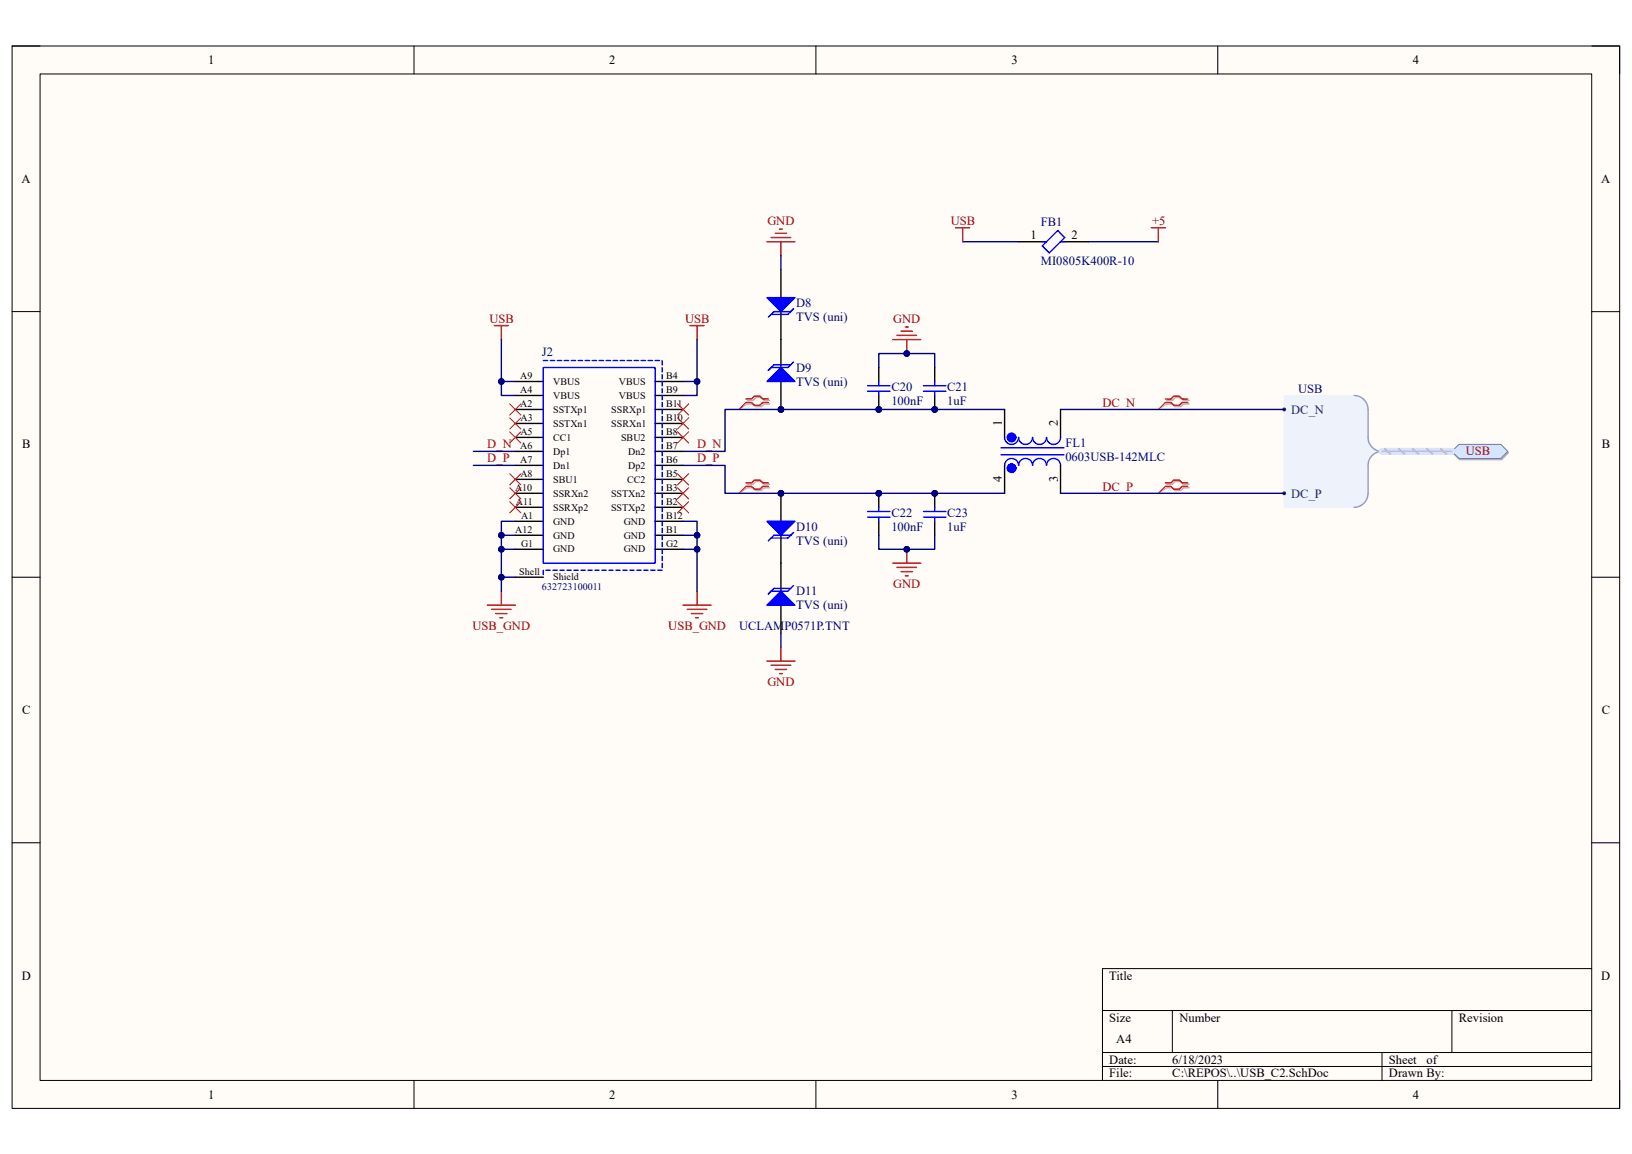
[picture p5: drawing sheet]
<svg xmlns="http://www.w3.org/2000/svg" width="297mm" height="210mm" viewBox="0 0 297 210" stroke-linecap="round" stroke-linejoin="round" font-family="sans-serif">
<path d="M2.2 8.4h292.6v193.3h-292.6z" fill-rule="evenodd" fill="#fffcf8"/>
<path d="M2.2 8.4h292.6v193.3h-292.6z" fill="none" stroke="#000" stroke-width=".18"/>
<path d="M7.3 13.5h282.4v183.1h-282.4z" fill-rule="evenodd" fill="#fffcf8"/>
<g fill="none" stroke="#000" stroke-width=".18">
<path d="M2.2 8.4h5.1M7.3 13.5h282.4v183.1h-282.4zM75.3 8.4v5.1M148.5 8.4v5.1M221.6 8.4v5.1M289.7 8.4h5.1v5.1M2.2 56.7h5.1M289.7 56.7h5.1M2.2 105h5.1M289.7 105.1h5.1M2.2 153.4h5.1M289.7 153.4h5.1"/>
<path d="M289.7 176.3h-89.1v20.3M75.3 196.6v5.1M148.5 196.6v5.1M200.6 183.9h89.1M200.6 191.5h89.1M200.6 194.1h89.1M213.4 183.9v7.6M221.6 196.6v5.1M251.5 191.5v5.1M264.2 183.9v7.6M294.8 196.6v5.1"/>
</g>
<g fill="none" stroke="#000" stroke-width=".25">
<path d="M93.8 74.5h5.1M93.8 77.1h5.1M93.8 72h5.1M93.8 79.6h5.1M93.8 69.4h5.1M119.2 74.5h5.1M119.2 77.1h5.1M119.2 72h5.1M119.2 79.6h5.1M119.2 69.4h5.1M93.8 94.9h5.1M93.8 82.1h5.1"/>
<path d="M93.8 84.7h5.1M93.8 87.2h5.1M93.8 89.8h5.1M93.8 92.3h5.1M93.8 97.4h5.1M93.8 100h5.1M119.2 94.9h5.1M119.2 82.1h5.1M119.2 84.7h5.1M119.2 87.2h5.1M119.2 89.8h5.1M119.2 92.3h5.1"/>
<path d="M119.2 97.4h5.1M119.2 100h5.1M93.8 105h5.1"/>
</g>
<g fill="none" stroke="#00f" stroke-width=".25">
<path d="M98.9 66.9h20.3v35.6h-20.3zM98.9 65.6h.8M100.1 65.6h.8M101.4 65.6h.8M102.7 65.6h.8M104 65.6h.8M105.2 65.6h.8M106.5 65.6h.8M107.8 65.6h.8M109.1 65.6h.7M110.3 65.6h.8M111.6 65.6h.8"/>
<path d="M112.9 65.6h.8M114.1 65.6h.8M115.4 65.6h.8M116.7 65.6h.8M118 65.6h.8M119.2 65.6h.8M120.5 65.6v.8M120.5 66.9v.8M120.5 68.2v.8M120.5 69.4v.8M120.5 70.7v.8M120.5 72v.8"/>
<path d="M120.5 73.2v.8M120.5 74.5v.8M120.5 75.8v.8M120.5 77.1v.8M120.5 78.3v.8M120.5 79.6v.8M120.5 80.9v.8M120.5 82.1v.8M120.5 83.4v.8M120.5 84.7v.8M120.5 86v.8M120.5 87.2v.8"/>
<path d="M120.5 88.5v.8M120.5 89.8v.8M120.5 91.1v.7M120.5 92.3v.8M120.5 93.6v.8M120.5 94.9v.8M120.5 96.1v.8M120.5 97.4v.8M120.5 98.7v.8M120.5 100v.8M98.9 103.8v.8M99.4 103.8h.7"/>
<path d="M100.6 103.8h.8M101.9 103.8h.8M103.2 103.8h.8M104.4 103.8h.8M105.7 103.8h.8M107 103.8h.8M108.3 103.8h.8M109.5 103.8h.8M110.8 103.8h.8M112.1 103.8h.8M113.3 103.8h.8M114.6 103.8h.8"/>
<path d="M115.9 103.8h.8M117.2 103.8h.8M118.4 103.8h.8M119.7 103.8h.8M120.5 101.2v.8M120.5 102.5v.8"/>
</g>
<g fill="none" stroke="#800000" stroke-width=".25">
<path d="M90 59.3h2.5M91.2 59.3v2.5M125.6 59.3h2.5M126.9 59.3v2.5M139.6 44h5.1M140.3 43.2h3.6M141.1 42.5h2M141.9 41.7h.5M142.1 44v2.5M88.7 110.1h5.1M89.5 110.9h3.5M90.2 111.7h2.1"/>
<path d="M91 112.4h.5M91.2 107.6v2.5M124.3 110.1h5.1M125.1 110.9h3.5M125.8 111.7h2.1M126.6 112.4h.5M126.9 107.6v2.5M142.1 117.8v2.5M139.6 120.3h5.1M140.3 121.1h3.6M141.1 121.8h2M141.9 122.6h.5"/>
</g>
<path d="M136 72.9h1l.5-.5h1.1l.5 .5h1M136 73.5h1l.5 .5h1.1l.5-.5h1M136 88.1h1l.5-.5h1.1l.5 .5h1M136 88.8h1l.5 .5h1.1l.5-.5h1" fill="none" stroke="#d0a19e" stroke-width=".25"/>
<path d="M136 73.5l-1.5 1M136 88.8l-1.5 1" fill="none" stroke="#d0a19e" stroke-width=".18"/>
<path d="M135.8 72.6h1l.5-.5h1l.5 .5h1M135.8 73.2h1l.5 .6h1l.5-.6h1M135.8 87.9h1l.5-.5h1l.5 .5h1M135.8 88.5h1l.5 .5h1l.5-.5h1" fill="none" stroke="#f00" stroke-width=".25"/>
<g fill="none" stroke="#f00" stroke-width=".18">
<path d="M92.8 78.6l2 2M92.8 76l2 2.1M92.8 73.5l2 2M94.8 78.6l-2 2M94.8 76l-2 2.1M94.8 73.5l-2 2M123.3 73.5l2 2M123.3 76l2 2.1M123.3 78.6l2 2M125.3 73.5l-2 2M125.3 76l-2 2.1M125.3 78.6l-2 2"/>
<path d="M135.8 73.2l-1.3 1.3M92.8 91.3l2 2M92.8 88.8l2 2M92.8 86.2l2 2.1M94.8 91.3l-2 2M94.8 88.8l-2 2M94.8 86.2l-2 2.1M123.3 88.8l2 2M123.3 91.3l2 2M123.3 86.2l2 2.1M125.3 88.8l-2 2M125.3 91.3l-2 2"/>
<path d="M125.3 86.2l-2 2.1M135.8 88.5l-1.3 1.3"/>
</g>
<circle cx="159.9" cy="89.8" r=".51" fill="#000080"/>
<circle cx="159.9" cy="89.8" r=".51" fill="none" stroke="#000080" stroke-width=".18"/>
<path d="M159.9 89.8v2.5M159.9 94.9v2.5" fill="none" stroke="#000" stroke-width=".25"/>
<circle cx="159.9" cy="89.8" r=".51" fill="#000080"/>
<circle cx="159.9" cy="89.8" r=".51" fill="none" stroke="#000080" stroke-width=".18"/>
<path d="M157.9 93.1h4.1M157.9 94.1h4.1M159.9 92.3v.8M159.9 94.1v.8" fill="none" stroke="#00f" stroke-width=".25"/>
<circle cx="159.9" cy="74.5" r=".51" fill="#000080"/>
<circle cx="159.9" cy="74.5" r=".51" fill="none" stroke="#000080" stroke-width=".18"/>
<path d="M159.9 72v2.5" fill="none" stroke="#000" stroke-width=".25"/>
<circle cx="159.9" cy="74.5" r=".51" fill="#000080"/>
<circle cx="159.9" cy="74.5" r=".51" fill="none" stroke="#000080" stroke-width=".18"/>
<path d="M159.9 66.9v2.5" fill="none" stroke="#000" stroke-width=".25"/>
<path d="M157.9 70.2h4.1M157.9 71.2h4.1M159.9 69.4v.8M159.9 71.2v.8" fill="none" stroke="#00f" stroke-width=".25"/>
<circle cx="170.1" cy="74.5" r=".51" fill="#000080"/>
<circle cx="170.1" cy="74.5" r=".51" fill="none" stroke="#000080" stroke-width=".18"/>
<path d="M170.1 72v2.5" fill="none" stroke="#000" stroke-width=".25"/>
<circle cx="170.1" cy="74.5" r=".51" fill="#000080"/>
<circle cx="170.1" cy="74.5" r=".51" fill="none" stroke="#000080" stroke-width=".18"/>
<path d="M170.1 66.9v2.5" fill="none" stroke="#000" stroke-width=".25"/>
<path d="M168.1 70.2h4M168.1 71.2h4M170.1 69.4v.8M170.1 71.2v.8" fill="none" stroke="#00f" stroke-width=".25"/>
<circle cx="170.1" cy="89.8" r=".51" fill="#000080"/>
<circle cx="170.1" cy="89.8" r=".51" fill="none" stroke="#000080" stroke-width=".18"/>
<path d="M170.1 89.8v2.5M170.1 94.9v2.5" fill="none" stroke="#000" stroke-width=".25"/>
<circle cx="170.1" cy="89.8" r=".51" fill="#000080"/>
<circle cx="170.1" cy="89.8" r=".51" fill="none" stroke="#000080" stroke-width=".18"/>
<path d="M168.1 93.1h4M168.1 94.1h4M170.1 92.3v.8M170.1 94.1v.8" fill="none" stroke="#00f" stroke-width=".25"/>
<path d="M164.8 59.5h.5M162.5 61.8h5.1M163.2 61h3.6M164 60.3h2M165 61.8v2.5" fill="none" stroke="#800000" stroke-width=".25"/>
<circle cx="165" cy="64.3" r=".51" fill="#000080"/>
<circle cx="165" cy="64.3" r=".51" fill="none" stroke="#000080" stroke-width=".18"/>
<path d="M165 100v2.5M162.5 102.5h5.1M163.2 103.3h3.6M164 104h2M164.8 104.8h.5" fill="none" stroke="#800000" stroke-width=".25"/>
<circle cx="165" cy="100" r=".51" fill="#000080"/>
<circle cx="165" cy="100" r=".51" fill="none" stroke="#000080" stroke-width=".18"/>
<path d="M182.8 79.6a1.28 1.28 0 0 0 1.3 1.3 1.28 1.28 0 0 0 1.3-1.3 1.27 1.27 0 0 0 1.2 1.3 1.27 1.27 0 0 0 1.3-1.3 1.27 1.27 0 0 0 1.3 1.3 1.27 1.27 0 0 0 1.3-1.3 1.28 1.28 0 0 0 1.2 1.3 1.28 1.28 0 0 0 1.3-1.3M182.2 82.8h11.4M182.2 81.5h11.4M182.8 84.7a1.27 1.27 0 0 1 1.3-1.3 1.27 1.27 0 0 1 1.3 1.3 1.27 1.27 0 0 1 1.2-1.3 1.27 1.27 0 0 1 1.3 1.3 1.28 1.28 0 0 1 1.3-1.3 1.28 1.28 0 0 1 1.3 1.3 1.27 1.27 0 0 1 1.2-1.3 1.27 1.27 0 0 1 1.3 1.3" fill="none" stroke="#00f" stroke-width=".25"/>
<g fill="none" stroke="#00f" stroke-width="1.3">
<circle cx="184.1" cy="79.6" r=".26"/>
<circle cx="184.1" cy="79.6" r=".25"/>
<circle cx="184.1" cy="85.2" r=".26"/>
<circle cx="184.1" cy="85.2" r=".25"/>
</g>
<path d="M182.8 74.5v5.1M193 74.5v5.1M182.8 84.7v5.1M193 84.7v5.1" fill="none" stroke="#000" stroke-width=".25"/>
<path d="M212.3 72.9h1.1l.5-.5h1l.5 .5h1M212.3 73.5h1.1l.5 .5h1l.5-.5h1M212.3 88.1h1.1l.5-.5h1l.5 .5h1M212.3 88.8h1.1l.5 .5h1l.5-.5h1" fill="none" stroke="#d0a19e" stroke-width=".25"/>
<path d="M212.3 73.5l-1.5 1M212.3 88.8l-1.5 1" fill="none" stroke="#d0a19e" stroke-width=".18"/>
<path d="M212.1 72.6h1l.5-.5h1l.5 .5h1.1M212.1 73.2h1l.5 .6h1l.5-.6h1.1M212.1 87.9h1l.5-.5h1l.5 .5h1.1M212.1 88.5h1l.5 .5h1l.5-.5h1.1" fill="none" stroke="#f00" stroke-width=".25"/>
<path d="M212.1 73.2l-1.3 1.3M212.1 88.5l-1.3 1.3" fill="none" stroke="#f00" stroke-width=".18"/>
<path d="M233.7 72h12.7l1.3 .3 1 .9 .3 1.3v5.7l.6 1.1 1.3 .8-1.3 .9-.6 1.1v5.7l-.3 1.3-1 .9-1.3 .3h-12.7z" fill-rule="evenodd" fill="#edf2fb"/>
<path d="M233.7 72h12.7l1.3 .3 1 .9 .3 1.3v5.7l.6 1.1 1.3 .8-1.3 .9-.6 1.1v5.7l-.3 1.3-1 .9-1.3 .3h-12.7z" fill="none" stroke="#edf2fb" stroke-width=".18"/>
<path d="M246.4 72a2.54 2.54 0 0 1 2.6 2.5v5.1a2.54 2.54 0 0 0 2.5 2.5 2.55 2.55 0 0 0-2.5 2.6v5.1a2.55 2.55 0 0 1-2.6 2.5" fill="none" stroke="#8f9ec9" stroke-width=".25"/>
<circle cx="233.7" cy="74.5" r=".25" fill="#003a70"/>
<circle cx="233.7" cy="74.5" r=".25" fill="none" stroke="#003a70" stroke-width=".18"/>
<circle cx="233.7" cy="89.8" r=".25" fill="#003a70"/>
<circle cx="233.7" cy="89.8" r=".25" fill="none" stroke="#003a70" stroke-width=".18"/>
<path d="M264.4 82.4l1.2-1.3h7.7l1.2 1.3-1.2 1.3h-7.7z" fill-rule="evenodd" fill="#bac0ca"/>
<path d="M264.4 82.4l1.2-1.3h7.7l1.2 1.3-1.2 1.3h-7.7z" fill="none" stroke="#a6acb6" stroke-width=".18"/>
<path d="M265.5 80.9h7.6l1.3 1.2-1.3 1.3h-7.6l-1.3-1.3z" fill-rule="evenodd" fill="#d5e4ff"/>
<path d="M265.5 80.9h7.6l1.3 1.2-1.3 1.3h-7.6l-1.3-1.3z" fill="none" stroke="#71809b" stroke-width=".18"/>
<circle cx="142.1" cy="89.8" r=".51" fill="#000080"/>
<circle cx="142.1" cy="89.8" r=".51" fill="none" stroke="#000080" stroke-width=".18"/>
<path d="M142.1 89.8v5.1" fill="none" stroke="#000" stroke-width=".25"/>
<circle cx="142.1" cy="89.8" r=".51" fill="#000080"/>
<circle cx="142.1" cy="89.8" r=".51" fill="none" stroke="#000080" stroke-width=".18"/>
<path d="M142.1 97.4v5.1" fill="none" stroke="#000" stroke-width=".25"/>
<path d="M139.6 94.9h5.1l-2.6 2.5z" fill="#00f"/>
<path d="M139.6 94.9h5.1l-2.6 2.5zM143.9 97.4h-3l-1.1 1M144.4 96.9l-1 1h-3.1" fill="none" stroke="#00f" stroke-width=".25"/>
<path d="M142.1 102.5v5.1M142.1 110.1v5.1" fill="none" stroke="#000" stroke-width=".25"/>
<path d="M139.6 110.1l2.5-2.5 2.6 2.5z" fill="#00f"/>
<path d="M139.6 110.1l2.5-2.5 2.6 2.5zM144.4 106.6l-1 1h-3.1l-.5 .5 1.1-1h3" fill="none" stroke="#00f" stroke-width=".25"/>
<circle cx="142.1" cy="74.5" r=".51" fill="#000080"/>
<circle cx="142.1" cy="74.5" r=".51" fill="none" stroke="#000080" stroke-width=".18"/>
<path d="M142.1 69.4v5.1" fill="none" stroke="#000" stroke-width=".25"/>
<circle cx="142.1" cy="74.5" r=".51" fill="#000080"/>
<circle cx="142.1" cy="74.5" r=".51" fill="none" stroke="#000080" stroke-width=".18"/>
<path d="M142.1 61.8v5.1" fill="none" stroke="#000" stroke-width=".25"/>
<path d="M139.6 69.4l2.5-2.5 2.6 2.5z" fill="#00f"/>
<path d="M139.6 69.4l2.5-2.5 2.6 2.5zM144.4 65.9l-1 1h-3.1l-.5 .5 1.1-1h3" fill="none" stroke="#00f" stroke-width=".25"/>
<path d="M142.1 49.1v5.1M142.1 56.7v5.1" fill="none" stroke="#000" stroke-width=".25"/>
<path d="M139.6 54.2h5.1l-2.6 2.5z" fill="#00f"/>
<path d="M139.6 54.2h5.1l-2.6 2.5zM143.9 56.7h-3l-1.1 1M144.4 56.2l-1 1h-3.1M189.7 44h.8M192.5 42l1.3 1.2-2.8 2.8-1.3-1.2zM193 44h.8" fill="none" stroke="#00f" stroke-width=".25"/>
<path d="M185.4 44h5.1M193 44h5.1" fill="none" stroke="#000" stroke-width=".25"/>
<path d="M93.8 105h-2.6v2.6" fill="none" stroke="#000080" stroke-width=".25"/>
<circle cx="91.2" cy="105" r=".51" fill="#000080"/>
<circle cx="91.2" cy="105" r=".51" fill="none" stroke="#000080" stroke-width=".18"/>
<path d="M93.8 97.4h-2.6v7.6" fill="none" stroke="#000080" stroke-width=".25"/>
<circle cx="91.2" cy="97.4" r=".51" fill="#000080"/>
<circle cx="91.2" cy="97.4" r=".51" fill="none" stroke="#000080" stroke-width=".18"/>
<circle cx="91.2" cy="100" r=".51" fill="#000080"/>
<circle cx="91.2" cy="100" r=".51" fill="none" stroke="#000080" stroke-width=".18"/>
<circle cx="91.2" cy="105" r=".51" fill="#000080"/>
<circle cx="91.2" cy="105" r=".51" fill="none" stroke="#000080" stroke-width=".18"/>
<path d="M91.2 100h2.6" fill="none" stroke="#000080" stroke-width=".25"/>
<circle cx="91.2" cy="100" r=".51" fill="#000080"/>
<circle cx="91.2" cy="100" r=".51" fill="none" stroke="#000080" stroke-width=".18"/>
<path d="M124.3 97.4h2.6v2.6h-2.6" fill="none" stroke="#000080" stroke-width=".25"/>
<circle cx="126.9" cy="97.4" r=".51" fill="#000080"/>
<circle cx="126.9" cy="97.4" r=".51" fill="none" stroke="#000080" stroke-width=".18"/>
<circle cx="126.9" cy="100" r=".51" fill="#000080"/>
<circle cx="126.9" cy="100" r=".51" fill="none" stroke="#000080" stroke-width=".18"/>
<path d="M86.2 82.1h7.6M86.2 84.7h7.6M93.8 94.9h-2.6v2.5" fill="none" stroke="#000080" stroke-width=".25"/>
<circle cx="91.2" cy="97.4" r=".51" fill="#000080"/>
<circle cx="91.2" cy="97.4" r=".51" fill="none" stroke="#000080" stroke-width=".18"/>
<path d="M124.3 94.9h2.6v2.5" fill="none" stroke="#000080" stroke-width=".25"/>
<circle cx="126.9" cy="97.4" r=".51" fill="#000080"/>
<circle cx="126.9" cy="97.4" r=".51" fill="none" stroke="#000080" stroke-width=".18"/>
<path d="M91.2 61.8v7.6h2.6" fill="none" stroke="#000080" stroke-width=".25"/>
<circle cx="91.2" cy="69.4" r=".51" fill="#000080"/>
<circle cx="91.2" cy="69.4" r=".51" fill="none" stroke="#000080" stroke-width=".18"/>
<path d="M126.9 61.8v7.6h-2.6" fill="none" stroke="#000080" stroke-width=".25"/>
<circle cx="126.9" cy="69.4" r=".51" fill="#000080"/>
<circle cx="126.9" cy="69.4" r=".51" fill="none" stroke="#000080" stroke-width=".18"/>
<path d="M91.2 69.4v2.6h2.6" fill="none" stroke="#000080" stroke-width=".25"/>
<circle cx="91.2" cy="69.4" r=".51" fill="#000080"/>
<circle cx="91.2" cy="69.4" r=".51" fill="none" stroke="#000080" stroke-width=".18"/>
<path d="M126.9 69.4v2.6h-2.6" fill="none" stroke="#000080" stroke-width=".25"/>
<circle cx="126.9" cy="69.4" r=".51" fill="#000080"/>
<circle cx="126.9" cy="69.4" r=".51" fill="none" stroke="#000080" stroke-width=".18"/>
<path d="M126.9 100v7.6" fill="none" stroke="#000080" stroke-width=".25"/>
<circle cx="126.9" cy="100" r=".51" fill="#000080"/>
<circle cx="126.9" cy="100" r=".51" fill="none" stroke="#000080" stroke-width=".18"/>
<path d="M142.1 46.5v2.6M159.9 66.9v-2.6h10.2v2.6M142.1 115.2v2.6" fill="none" stroke="#000080" stroke-width=".25"/>
<circle cx="165" cy="64.3" r=".51" fill="#000080"/>
<circle cx="165" cy="64.3" r=".51" fill="none" stroke="#000080" stroke-width=".18"/>
<path d="M159.9 97.4v2.6h10.2v-2.6" fill="none" stroke="#000080" stroke-width=".25"/>
<circle cx="165" cy="100" r=".51" fill="#000080"/>
<circle cx="165" cy="100" r=".51" fill="none" stroke="#000080" stroke-width=".18"/>
<path d="M182.8 74.5h-50.8v7.6h-7.7" fill="none" stroke="#000080" stroke-width=".25"/>
<circle cx="142.1" cy="74.5" r=".51" fill="#000080"/>
<circle cx="142.1" cy="74.5" r=".51" fill="none" stroke="#000080" stroke-width=".18"/>
<circle cx="159.9" cy="74.5" r=".51" fill="#000080"/>
<circle cx="159.9" cy="74.5" r=".51" fill="none" stroke="#000080" stroke-width=".18"/>
<circle cx="170.1" cy="74.5" r=".51" fill="#000080"/>
<circle cx="170.1" cy="74.5" r=".51" fill="none" stroke="#000080" stroke-width=".18"/>
<path d="M124.3 84.7h7.7v5.1h50.8" fill="none" stroke="#000080" stroke-width=".25"/>
<circle cx="142.1" cy="89.8" r=".51" fill="#000080"/>
<circle cx="142.1" cy="89.8" r=".51" fill="none" stroke="#000080" stroke-width=".18"/>
<circle cx="159.9" cy="89.8" r=".51" fill="#000080"/>
<circle cx="159.9" cy="89.8" r=".51" fill="none" stroke="#000080" stroke-width=".18"/>
<circle cx="170.1" cy="89.8" r=".51" fill="#000080"/>
<circle cx="170.1" cy="89.8" r=".51" fill="none" stroke="#000080" stroke-width=".18"/>
<path d="M175.2 44h10.2M198.1 44h12.7M193 74.5h40.7M193 89.8h40.7" fill="none" stroke="#000080" stroke-width=".25"/>
<path d="M251.5 82.1h12.7" fill="none" stroke="#cbdaff" stroke-width="1.3"/>
<path d="M252 81.7l1 .9M254.6 81.7l1 .9M257.1 81.7l1 .9M259.7 81.7l1 .9M262.2 81.7l1 .9" fill="none" stroke="#adbce7" stroke-width=".38"/>
<path d="M251.5 82.1h12.7" fill="none" stroke="#adbce7" stroke-width=".25"/>
<path d="M173.9 41.4h2.6M175.2 41.4v2.6M209.5 41.4h2.6M210.8 41.4v2.6" fill="none" stroke="#800000" stroke-width=".25"/>
<g font-size="2.3">
<text x="37.9" y="11.7">1</text>
<text x="110.9" y="11.7">2</text>
<text x="184.1" y="11.7">3</text>
<text x="257.1" y="11.7">4</text>
<text x="3.9" y="33.3">A</text>
<text x="291.4" y="33.3">A</text>
<text x="187.5" y="43.5">1</text>
<text x="195" y="43.5">2</text>
<text x="182.3" y="77.6" transform="rotate(-90 182.3 77.6)">1</text>
<text x="192.5" y="77.6" transform="rotate(-90 192.5 77.6)">2</text>
<text x="4" y="81.6">B</text>
<text x="291.5" y="81.6">B</text>
<text x="182.3" y="87.8" transform="rotate(-90 182.3 87.8)">4</text>
<text x="192.5" y="87.7" transform="rotate(-90 192.5 87.7)">3</text>
<text x="4" y="130">C</text>
<text x="291.5" y="130">C</text>
<text x="4" y="178.3">D</text>
<text x="201.9" y="178.3">Title</text>
<text x="291.4" y="178.3">D</text>
<text x="201.9" y="185.9">Size</text>
<text x="214.6" y="185.9">Number</text>
<text x="265.5" y="185.9">Revision</text>
<text x="203.2" y="189.7">A4</text>
<text x="201.9" y="193.5">Date:</text>
<text x="201.9" y="196.1">File:</text>
<text x="213.3" y="193.5">6/18/2023</text>
<text x="213.4" y="196.1">C:\REPOS\..\USB_C2.SchDoc</text>
<text x="252.8" y="193.5">Sheet</text>
<text x="252.8" y="196.1">Drawn By:</text>
<text x="259.6" y="193.5">of</text>
<text x="37.9" y="199.9">1</text>
<text x="110.9" y="199.9">2</text>
<text x="184.1" y="199.9">3</text>
<text x="257.1" y="199.9">4</text>
</g>
<g font-size="2.3" fill="#800000">
<text x="139.7" y="40.9">GND</text>
<text x="173" y="40.9">USB</text>
<text x="209.7" y="40.9">+5</text>
<text x="89.1" y="58.7">USB</text>
<text x="124.7" y="58.7">USB</text>
<text x="162.6" y="58.7">GND</text>
<text x="200.6" y="74">DC_N</text>
<text x="88.7" y="81.6">D_N</text>
<text x="126.9" y="81.6">D_N</text>
<text x="266.8" y="82.9">USB</text>
<text x="88.7" y="84.2">D_P</text>
<text x="126.9" y="84.2">D_P</text>
<text x="200.6" y="89.3">DC_P</text>
<text x="162.6" y="107.1">GND</text>
<text x="86" y="114.7">USB_GND</text>
<text x="121.6" y="114.7">USB_GND</text>
<text x="139.7" y="124.9">GND</text>
</g>
<g font-size="2.3" fill="#000080">
<text x="189.4" y="41.2">FB1</text>
<text x="189.4" y="48.3">MI0805K400R-10</text>
<text x="144.9" y="55.9">D8</text>
<text x="144.9" y="58.5">TVS (uni)</text>
<text x="98.6" y="64.9">J2</text>
<text x="144.9" y="67.6">D9</text>
<text x="144.9" y="70.2">TVS (uni)</text>
<text x="162.2" y="71.2">C20</text>
<text x="172.4" y="71.2">C21</text>
<text x="236.3" y="71.5">USB</text>
<text x="162.2" y="73.7">100nF</text>
<text x="172.4" y="73.7">1uF</text>
<text x="193.9" y="81.4">FL1</text>
<text x="193.9" y="83.9">0603USB-142MLC</text>
<text x="162.2" y="94.1">C22</text>
<text x="172.4" y="94.1">C23</text>
<text x="144.9" y="96.6">D10</text>
<text x="144.9" y="99.2">TVS (uni)</text>
<text x="162.2" y="96.6">100nF</text>
<text x="172.4" y="96.6">1uF</text>
<text x="144.9" y="108.3">D11</text>
<text x="144.9" y="110.9">TVS (uni)</text>
<text x="134.5" y="114.7">UCLAMP0571P.TNT</text>
</g>
<g font-size="2.3" fill="#003a70">
<text x="235" y="75.3">DC_N</text>
<text x="235" y="90.6">DC_P</text>
</g>
<g font-size="1.8">
<text x="94.7" y="71.5">A4</text>
<text x="94.7" y="69">A9</text>
<text x="100.7" y="70">VBUS</text>
<text x="112.6" y="70">VBUS</text>
<text x="121.2" y="69">B4</text>
<text x="121.2" y="71.5">B9</text>
<text x="94.7" y="74.1">A2</text>
<text x="94.7" y="76.6">A3</text>
<text x="100.7" y="75.1">SSTXp1</text>
<text x="100.7" y="77.6">SSTXn1</text>
<text x="100.7" y="72.6">VBUS</text>
<text x="111.3" y="77.6">SSRXn1</text>
<text x="111.3" y="75.1">SSRXp1</text>
<text x="112.6" y="72.6">VBUS</text>
<text x="121.2" y="76.6">B10</text>
<text x="121.2" y="74.1">B11</text>
<text x="94.7" y="81.7">A6</text>
<text x="94.7" y="79.2">A5</text>
<text x="100.7" y="80.2">CC1</text>
<text x="100.7" y="82.8">Dp1</text>
<text x="113" y="80.2">SBU2</text>
<text x="114.3" y="82.8">Dn2</text>
<text x="121.2" y="79.2">B8</text>
<text x="121.2" y="81.7">B7</text>
<text x="93.7" y="89.4">A10</text>
<text x="94.7" y="84.3">A7</text>
<text x="94.7" y="86.8">A8</text>
<text x="100.7" y="85.3">Dn1</text>
<text x="100.7" y="87.8">SBU1</text>
<text x="114.1" y="87.8">CC2</text>
<text x="114.3" y="85.3">Dp2</text>
<text x="121.2" y="89.4">B3</text>
<text x="121.2" y="86.8">B5</text>
<text x="121.2" y="84.3">B6</text>
<text x="93.9" y="91.9">A11</text>
<text x="94.8" y="94.4">A1</text>
<text x="100.7" y="95.5">GND</text>
<text x="100.7" y="90.4">SSRXn2</text>
<text x="100.7" y="92.9">SSRXp2</text>
<text x="111.2" y="92.9">SSTXp2</text>
<text x="111.2" y="90.4">SSTXn2</text>
<text x="113.5" y="95.5">GND</text>
<text x="121.2" y="91.9">B2</text>
<text x="121.2" y="94.4">B12</text>
<text x="93.8" y="97">A12</text>
<text x="94.8" y="99.5">G1</text>
<text x="100.7" y="98">GND</text>
<text x="100.7" y="100.5">GND</text>
<text x="113.5" y="98">GND</text>
<text x="113.5" y="100.5">GND</text>
<text x="121.2" y="97">B1</text>
<text x="121.2" y="99.5">G2</text>
<text x="94.5" y="104.6">Shell</text>
<text x="100.7" y="105.6">Shield</text>
</g>
<text font-size="1.8" fill="#000080" x="98.6" y="107.4">632723100011</text>
</svg>
